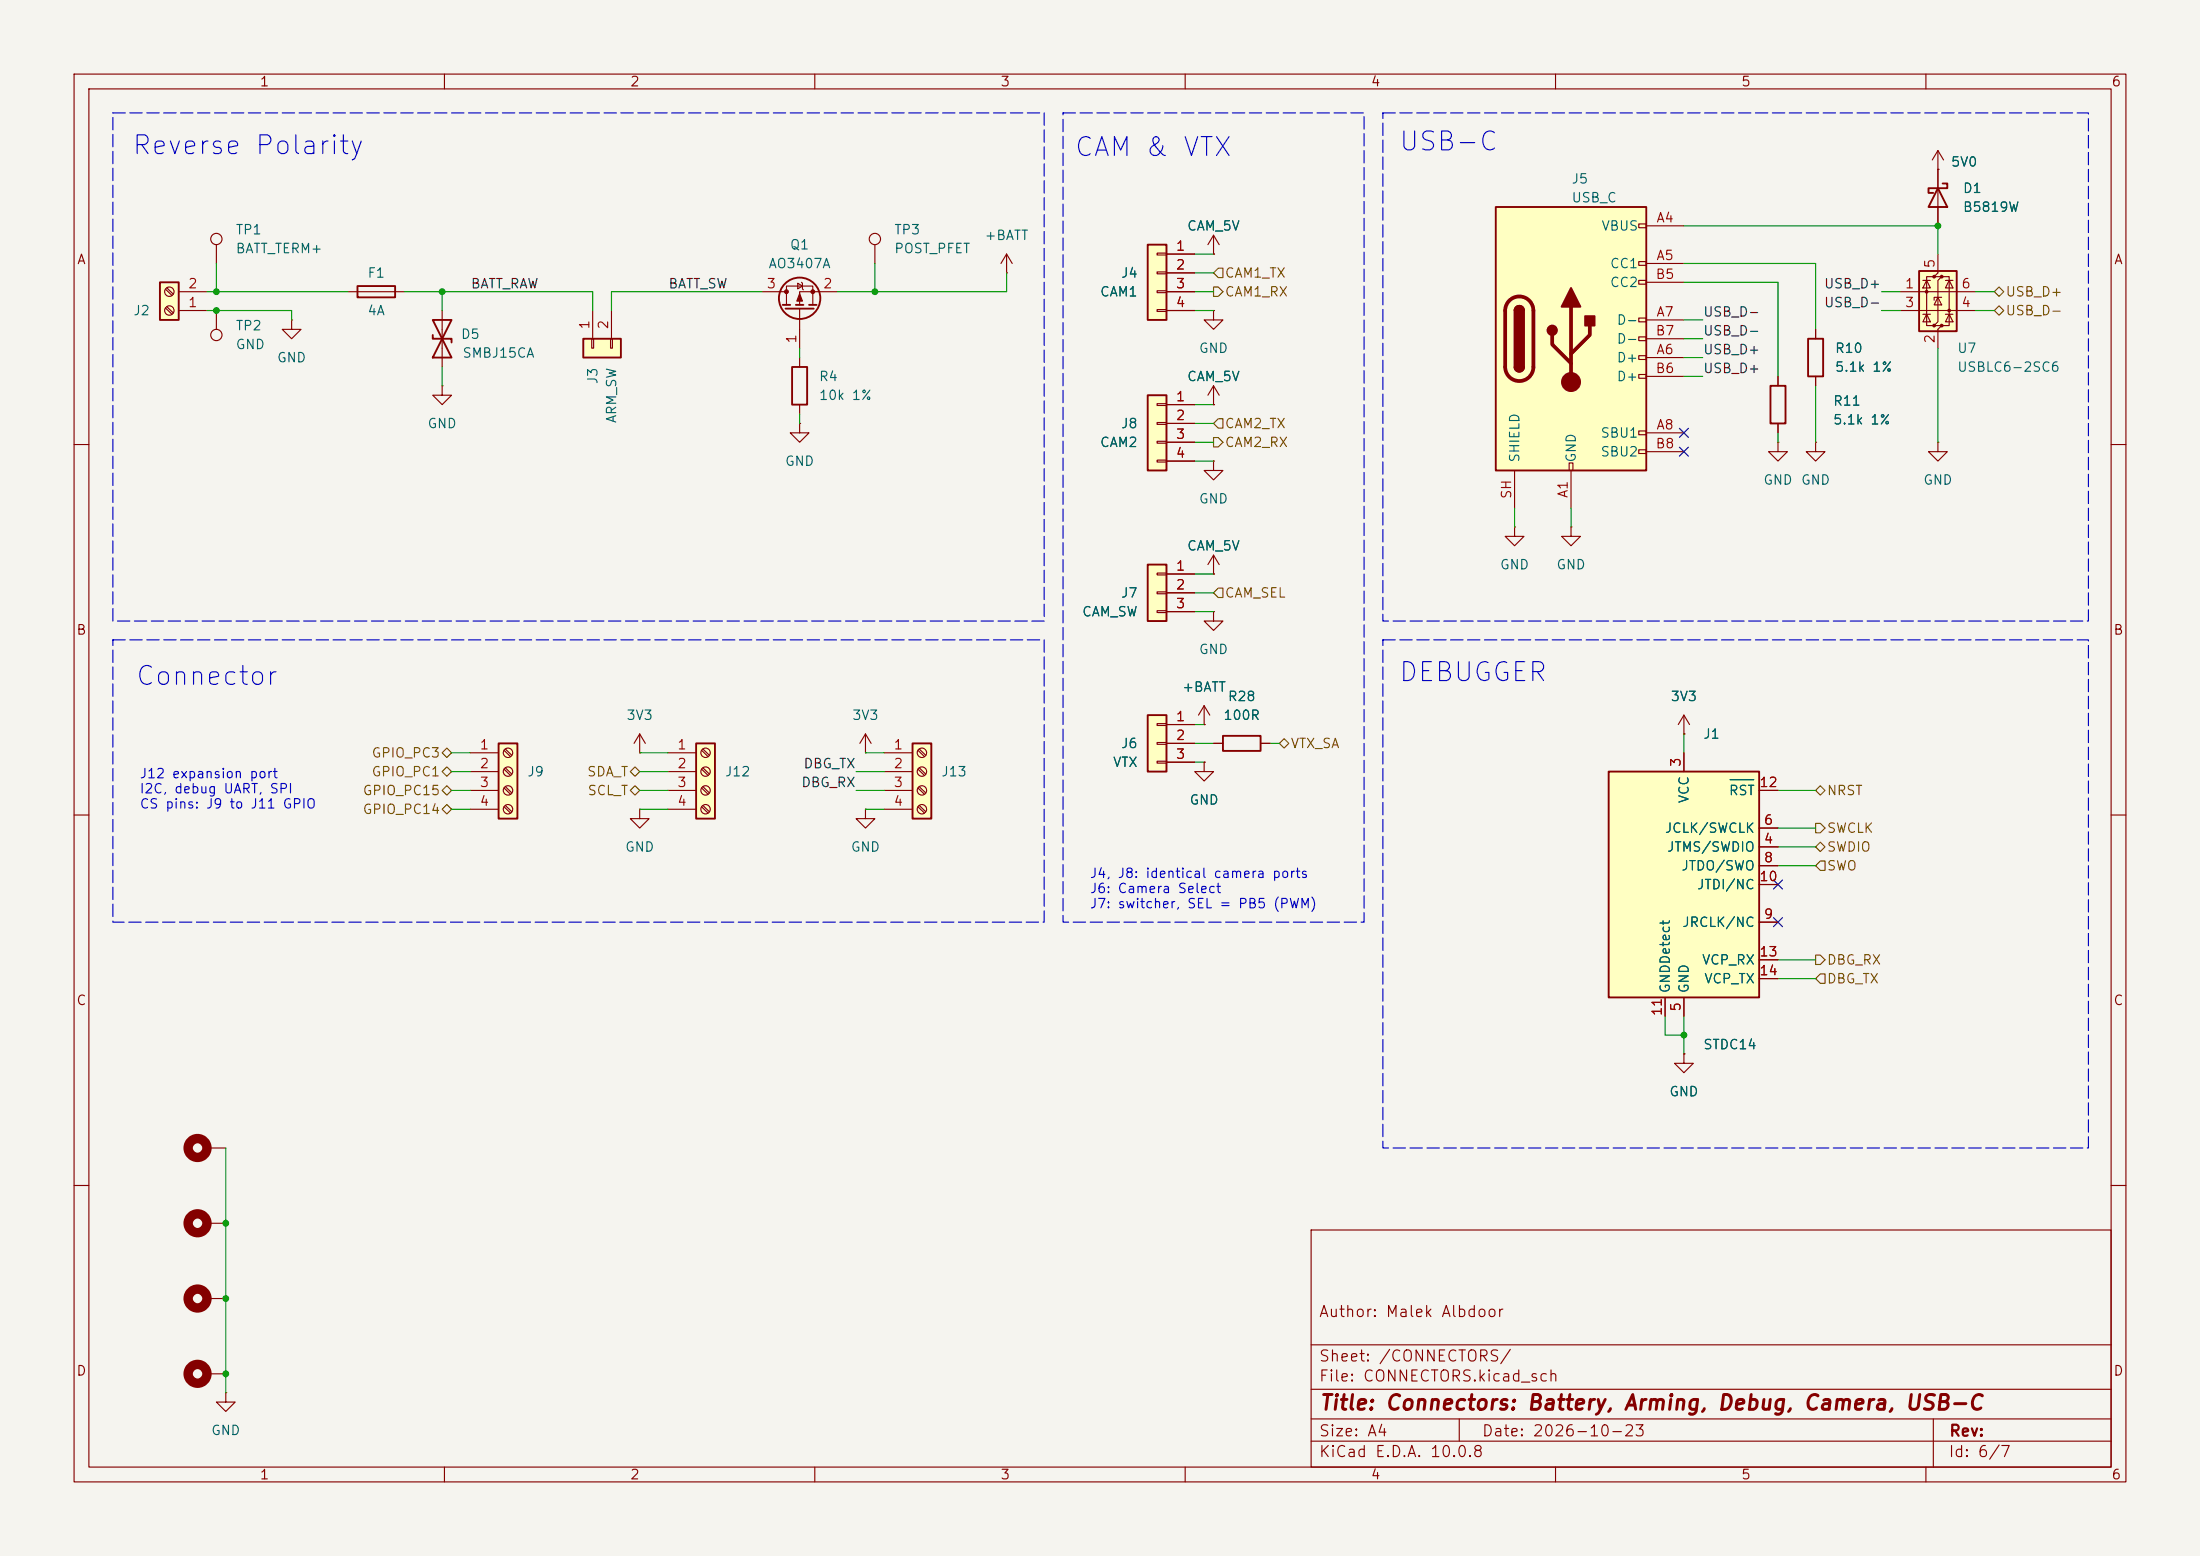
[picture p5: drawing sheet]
<svg xmlns="http://www.w3.org/2000/svg" width="297mm" height="210mm" viewBox="0 0 297 210" stroke-linecap="round" stroke-linejoin="round" font-family="sans-serif">
<path d="M0 0h297v210h-297z" fill="#f5f4ef" stroke="#f5f4ef" stroke-width=".14"/>
<g fill="none" stroke="#840000" stroke-width=".15">
<path d="M10 10h277v190h-277zM12 12h273v186h-273zM60 10v2M110 10v2M160 10v2M210 10v2M260 10v2M10 60h2M285 60h2M10 110h2M285 110h2M10 160h2"/>
<path d="M177 166h108v32h-108zM285 160h2M60 198v2M110 198v2M160 198v2M177 194.5h108M177 191.5h108M177 187.5h108M177 181.5h108M197 191.5v3M210 198v2M260 198v2"/>
<path d="M261 191.5v6.5"/>
</g>
<path d="M154.9 53.3h2.6v10.2h-2.6z" fill="#ffffc2"/>
<path d="M154.9 53.3h2.6v10.2h-2.6z" fill="none" stroke="#840000" stroke-width=".25"/>
<path d="M156.2 54.5h1.3v.2h-1.3zM156.2 57h1.3v.3h-1.3zM156.2 59.6h1.3v.2h-1.3zM157.5 54.6h3.8M157.5 57.2h3.8M157.5 59.7h3.8M156.2 62.1h1.3v.3h-1.3zM157.5 62.2h3.8M27.9 154.9h2.6M27.9 175.3h2.6M27.9 165.1h2.6" fill="none" stroke="#840000" stroke-width=".15"/>
<g fill="none" stroke="#840000" stroke-width="1.3">
<circle cx="26.7" cy="154.9" r="1.27"/>
<circle cx="26.7" cy="165.1" r="1.27"/>
<circle cx="26.7" cy="175.3" r="1.27"/>
</g>
<path d="M94 100.3h2.5v10.2h-2.5z" fill="#ffffc2"/>
<path d="M94 100.3h2.5v10.2h-2.5z" fill="none" stroke="#840000" stroke-width=".25"/>
<g fill="none" stroke="#840000" stroke-width=".15">
<path d="M227.3 99.1h.1M227.3 96.5l-.7 1.3M227.3 96.5l.8 1.3M227.3 96.5v2.6M90.2 101.6h3.8M90.2 104.1h3.8M90.2 106.7h3.8M90.2 109.2h3.8M94.7 101.3l.9 .8M94.7 103.8l.9 .8M94.7 106.3l.9 .9M94.7 108.9l.9 .8"/>
<path d="M94.9 101.1l.9 .8M94.9 103.6l.9 .9M94.9 106.2l.9 .8M94.9 108.7l.9 .9M227.3 142.2v1.3h1.3l-1.3 1.3-1.2-1.3h1.2M227.3 142.2h.1"/>
<circle cx="95.2" cy="101.6" r=".63"/>
<circle cx="95.2" cy="109.2" r=".63"/>
<circle cx="95.2" cy="104.1" r=".63"/>
<circle cx="95.2" cy="106.7" r=".63"/>
</g>
<path d="M201.9 27.9h20.3v35.6h-20.3z" fill="#ffffc2"/>
<g fill="none" stroke="#840000" stroke-width=".15">
<path d="M29.2 33v2.6M47 39.4h7.6M221.2 30.2h1v.5h-1zM221.2 35.3h1v.5h-1zM221.2 37.8h1v.6h-1zM222.2 30.5h5.1M222.2 35.6h5.1M222.2 38.1h5.1M261.6 22.9v7.6M39.4 43.2v1.3h1.2l-1.2 1.2-1.3-1.2h1.3M39.4 43.2h.1M221.2 42.9h1v.5h-1z"/>
<path d="M221.2 45.5h1v.5h-1zM221.2 48h1v.5h-1zM221.2 50.5h1v.6h-1zM221.2 58.2h1v.5h-1zM222.2 48.3h5.1M222.2 43.2h5.1M222.2 58.4h5.1M222.2 50.8h5.1M222.2 45.7h5.1M240 59.7v1.3h1.3l-1.3 1.2-1.2-1.2h1.2M240 59.7h.1M245.1 59.7v1.3h1.3l-1.3 1.2-1.3-1.2h1.3"/>
<path d="M245.1 59.7h.1M261.6 59.7v1.3h1.3l-1.3 1.2-1.3-1.2h1.3M261.6 59.7h.1M204.5 71.1v1.3h1.2l-1.2 1.3-1.3-1.3h1.3M204.5 71.1h.1M204.5 63.5v5.1M211.8 62.5h.5v1h-.5zM212.1 71.1v1.3h1.3l-1.3 1.3-1.3-1.3h1.3M212.1 71.1h.1M212.1 63.5v5.1M221.2 60.7h1v.5h-1zM222.2 61h5.1"/>
<path d="M27.9 185.4h2.6M30.5 188v1.2h1.2l-1.2 1.3-1.3-1.3h1.3M30.5 188h.1"/>
<circle cx="29.2" cy="32.3" r=".76"/>
</g>
<path d="M48.3 38.6h5v1.5h-5zM201.9 27.9h20.3v35.6h-20.3zM261.6 25.4l1.3 2.5h-2.6zM262.3 24.8h.6v.6h-2.6v.6h.7M204.5 41.9a.64 .64 0 0 1 .6-.6 .64 .64 0 0 1 .6 .6M204.5 49.5a.64 .64 0 0 0 .6 .7 .64 .64 0 0 0 .6-.7" fill="none" stroke="#840000" stroke-width=".25"/>
<path d="M203.8 40.6a1.9 1.9 0 0 1 2-.4 1.9 1.9 0 0 1 1.2 1.7v7.6a1.91 1.91 0 0 1-1.9 1.9 1.91 1.91 0 0 1-1.9-1.9v-7.6a1.9 1.9 0 0 1 .6-1.3zM209.5 45.2v1.3l2.6 2.5M212.1 41.4v10.2M214.6 43.9v1.3l-2.5 2.6" fill="none" stroke="#840000" stroke-width=".51"/>
<g fill="#840000" stroke="#840000" stroke-width=".25">
<path d="M204.5 41.9h1.2v7.6h-1.2z"/>
<path d="M204.7 41.5a.64 .64 0 0 1 .6-.2 .64 .64 0 0 1 .4 .6h-1.2z"/>
<path d="M204.5 49.5h1.2a.64 .64 0 0 1-.6 .7 .64 .64 0 0 1-.6-.7z"/>
<path d="M212.1 38.9l1.3 2.5h-2.6z"/>
<path d="M214 42.7h1.3v1.2h-1.3z"/>
<circle cx="209.5" cy="44.6" r=".63"/>
</g>
<circle cx="212.1" cy="51.6" r="1.27" fill="#840000" stroke="#840000" stroke-width=".15"/>
<circle cx="26.7" cy="185.4" r="1.27" fill="none" stroke="#840000" stroke-width="1.3"/>
<path d="M21.6 38.1h2.5v5.1h-2.5z" fill="#ffffc2"/>
<path d="M21.6 38.1h2.5v5.1h-2.5z" fill="none" stroke="#840000" stroke-width=".25"/>
<g fill="none" stroke="#840000" stroke-width=".15">
<path d="M22.4 39l.8 .9M22.5 38.9l.9 .8M24.1 39.4h3.8M261.6 22.9h.1M261.6 20.3l-.7 1.3M261.6 20.3l.8 1.3M261.6 20.3v2.6M22.4 41.6l.8 .8M22.5 41.4l.9 .8M24.1 41.9h3.8M29.2 41.9v2.6"/>
<circle cx="22.9" cy="39.4" r=".63"/>
<circle cx="22.9" cy="41.9" r=".63"/>
<circle cx="29.2" cy="45.2" r=".76"/>
</g>
<path d="M259.1 36.6h5.1v8.1h-5.1z" fill="#ffffc2"/>
<g fill="#840000">
<circle cx="260.1" cy="39.4" r=".25"/>
<circle cx="261.1" cy="37.3" r=".25"/>
<circle cx="261.1" cy="43.9" r=".25"/>
<circle cx="262.1" cy="37.3" r=".25"/>
<circle cx="262.1" cy="43.9" r=".25"/>
<circle cx="263.1" cy="41.9" r=".25"/>
</g>
<g fill="none" stroke="#840000" stroke-width=".15">
<path d="M102.9 39.4h3.3M107.7 38.2l.6 .4-.6 .4zM108.2 38.1l.1 .1v.8l.2 .1M113 39.4h-5.1v1.7M118.1 33v2.6M163.8 34.3h.1M163.8 31.8v2.5M163.8 31.8l.8 1.2M163.8 31.8l-.7 1.2M256.5 39.4h10.2M259.6 37.8h1M260.1 37.8l.5 1.1h-1z"/>
<path d="M261.1 37.3h-1v6.6h1M261.6 34.3v2.5l-.5 .5h1l-.5 .5v5.6l-.5 .5h1l-.5 .6v2.5M262.1 37.3h1v6.6h-1M262.6 37.8h1.1M263.1 37.8l.6 1.1h-1.1zM59.7 52.1v1.2h1.3l-1.3 1.3-1.3-1.3h1.3M59.7 52.1h.1M59.7 41.9v7.6M106.2 41.1v-2.5h3.5v2.5M107.9 57.2v1.2h1.3l-1.3 1.3-1.2-1.3h1.2M107.9 57.2h.1M107.9 41.7v5.3"/>
<path d="M107.9 48.3v1.2M107.9 54.6v1.3M240 50.8v1.3M240 57.2v1.2M245.1 44.5v1.2M245.1 50.8v1.3M256.5 41.9h10.2M259.6 42.4h1M260.1 42.4l.5 1h-1zM261.6 40.1l.5 1h-1zM262.1 40.1h-1v.4M262.6 42.4h1.1"/>
<path d="M263.1 42.4l.6 1h-1.1zM163.8 62.2v1.3h-1.2l1.2 1.3 1.3-1.3h-1.3M163.8 62.2h.1M163.8 77.5h.1M163.8 74.9l.8 1.3M163.8 74.9l-.7 1.3M163.8 74.9v2.6"/>
<circle cx="118.1" cy="32.3" r=".76"/>
</g>
<g fill="none" stroke="#840000" stroke-width=".25">
<path d="M259.1 36.6h5.1v8.1h-5.1zM58.4 43.2h2.6l-2.6 5.1h2.6zM58.4 45.2v.5h2.6v.5M105.7 41.1h1M106 41.7h3.9M106.9 49.5h2.1v5.1h-2.1zM107.4 41.1h1.1M109.2 41.1h1M239 52.1h2v5.1h-2zM244.1 45.7h2v5.1h-2z"/>
<circle cx="107.9" cy="40.3" r="2.79"/>
</g>
<g fill="#840000" stroke="#840000" stroke-width=".15">
<path d="M107.9 39.6l.4 1h-.7z"/>
<circle cx="106.2" cy="39.4" r=".25"/>
<circle cx="109.7" cy="39.4" r=".25"/>
</g>
<path d="M78.7 45.7h5.1v2.6h-5.1z" fill="#ffffc2"/>
<path d="M78.7 45.7h5.1v2.6h-5.1z" fill="none" stroke="#840000" stroke-width=".25"/>
<path d="M79.9 45.7h.2v1.3h-.2zM80 41.9v3.8M82.4 45.7h.3v1.3h-.3zM82.5 41.9v3.8M163.8 54.6h.1M163.8 52.1l.8 1.2M163.8 52.1l-.7 1.2M163.8 52.1v2.5M163.8 82.6v1.2h-1.2l1.2 1.3 1.3-1.3h-1.3M163.8 82.6h.1" fill="none" stroke="#840000" stroke-width=".15"/>
<path d="M154.9 76.2h2.6v7.6h-2.6z" fill="#ffffc2"/>
<path d="M154.9 76.2h2.6v7.6h-2.6z" fill="none" stroke="#840000" stroke-width=".25"/>
<path d="M135.9 36.8h.1M135.9 34.3l-.8 1.3M135.9 34.3l.8 1.3M135.9 34.3v2.5M163.8 41.9v1.3h-1.2l1.2 1.3 1.3-1.3h-1.3M163.8 41.9h.1M156.2 77.3h1.3v.3h-1.3zM156.2 79.9h1.3v.2h-1.3zM157.5 77.5h3.8M156.2 82.4h1.3v.3h-1.3zM157.5 80h3.8M157.5 82.6h3.8" fill="none" stroke="#840000" stroke-width=".15"/>
<path d="M154.9 33h2.6v10.2h-2.6z" fill="#ffffc2"/>
<path d="M154.9 33h2.6v10.2h-2.6z" fill="none" stroke="#840000" stroke-width=".25"/>
<path d="M156.2 34.2h1.3v.2h-1.3zM156.2 36.7h1.3v.3h-1.3zM156.2 39.2h1.3v.3h-1.3zM157.5 34.3h3.8M157.5 36.8h3.8M157.5 39.4h3.8M156.2 41.8h1.3v.2h-1.3zM157.5 41.9h3.8M162.6 102.9v1.2h1.2l-1.2 1.3-1.3-1.3h1.3M162.6 102.9h.1" fill="none" stroke="#840000" stroke-width=".15"/>
<path d="M154.9 96.5h2.6v7.6h-2.6z" fill="#ffffc2"/>
<path d="M154.9 96.5h2.6v7.6h-2.6z" fill="none" stroke="#840000" stroke-width=".25"/>
<path d="M156.2 97.7h1.3v.2h-1.3zM157.5 97.8h3.8M156.2 100.2h1.3v.3h-1.3zM156.2 102.7h1.3v.3h-1.3zM157.5 100.3h3.8M157.5 102.9h3.8" fill="none" stroke="#840000" stroke-width=".15"/>
<path d="M217.2 104.1h20.3v30.5h-20.3z" fill="#ffffc2"/>
<path d="M217.2 104.1h20.3v30.5h-20.3z" fill="none" stroke="#840000" stroke-width=".25"/>
<g fill="none" stroke="#840000" stroke-width=".15">
<path d="M86.4 99.1l-.8 1.2M86.4 99.1l.7 1.2M86.4 99.1v2.5M116.8 99.1l-.7 1.2M116.8 99.1l.8 1.2M116.8 99.1v2.5M86.4 101.6h.1M116.8 101.6h.1M227.3 101.6v2.5M237.5 114.3h2.5M237.5 111.8h2.5M237.5 116.8h2.5"/>
<path d="M237.5 119.4h2.5M237.5 106.7h2.5M224.8 134.6v2.6M227.3 134.6v2.6M237.5 124.5h2.5M237.5 129.5h2.5M237.5 132.1h2.5"/>
</g>
<path d="M233.6 105.2h3.2" fill="none" stroke="#006464" stroke-width=".15"/>
<path d="M67.3 100.3h2.5v10.2h-2.5z" fill="#ffffc2"/>
<path d="M165.1 99.3h5.1v2h-5.1zM67.3 100.3h2.5v10.2h-2.5z" fill="none" stroke="#840000" stroke-width=".25"/>
<g fill="none" stroke="#840000" stroke-width=".15">
<path d="M162.6 97.8h.1M162.6 95.3l-.8 1.2M162.6 95.3l.7 1.2M162.6 95.3v2.5M63.5 101.6h3.8M63.5 104.1h3.8M63.5 106.7h3.8M63.5 109.2h3.8M68 101.3l.9 .8M68 103.8l.9 .8M68 106.3l.9 .9M68 108.9l.9 .8"/>
<path d="M68.2 101.1l.9 .8M68.2 103.6l.9 .9M68.2 106.2l.9 .8M68.2 108.7l.9 .9M163.8 100.3h1.3M170.2 100.3h1.2"/>
<circle cx="68.6" cy="109.2" r=".63"/>
<circle cx="68.6" cy="104.1" r=".63"/>
<circle cx="68.6" cy="106.7" r=".63"/>
<circle cx="68.6" cy="101.6" r=".63"/>
</g>
<path d="M123.2 100.3h2.5v10.2h-2.5z" fill="#ffffc2"/>
<path d="M123.2 100.3h2.5v10.2h-2.5z" fill="none" stroke="#840000" stroke-width=".25"/>
<g fill="none" stroke="#840000" stroke-width=".15">
<path d="M157.5 34.3h3.8M157.5 36.8h3.8M157.5 39.4h3.8M163.8 34.3h.1M261.6 22.9h.1M261.6 22.9v2.5M261.6 27.9v2.6M157.5 41.9h3.8M157.5 54.6h3.8M157.5 57.2h3.8M157.5 59.7h3.8M163.8 54.6h.1"/>
<path d="M240 50.8v1.3M240 57.2v1.2M245.1 44.5v1.2M245.1 50.8v1.3M157.5 77.5h3.8M157.5 62.2h3.8M163.8 77.5h.1M157.5 80h3.8M157.5 82.6h3.8M157.5 97.8h3.8M162.6 97.8h.1M227.3 99.1h.1"/>
<path d="M86.4 109.2v1.3h1.2l-1.2 1.3-1.3-1.3h1.3M86.4 109.2h.1M116.8 109.2v1.3h1.3l-1.3 1.3-1.2-1.3h1.2M116.8 109.2h.1M119.4 101.6h3.8M119.4 104.1h3.8M119.4 106.7h3.8M119.4 109.2h3.8M123.9 101.3l.9 .8M123.9 103.8l.9 .8M123.9 106.3l.9 .9M123.9 108.9l.9 .8"/>
<path d="M124.1 101.1l.9 .8M124.1 103.6l.9 .9M124.1 106.2l.9 .8M124.1 108.7l.9 .9M157.5 100.3h3.8M157.5 102.9h3.8M162.6 102.9h.1M163.8 100.3h1.3M170.2 100.3h1.2M227.3 101.6v2.5M237.5 106.7h2.5M237.5 114.3h2.5"/>
<path d="M237.5 111.8h2.5M237.5 116.8h2.5M237.5 119.4h2.5M224.8 134.6v2.6M227.3 134.6v2.6M237.5 124.5h2.5M237.5 129.5h2.5M237.5 132.1h2.5M227.3 142.2h.1"/>
<circle cx="124.5" cy="104.1" r=".63"/>
<circle cx="124.5" cy="106.7" r=".63"/>
<circle cx="124.5" cy="101.6" r=".63"/>
<circle cx="124.5" cy="109.2" r=".63"/>
</g>
<g fill="none" stroke="#725600" stroke-width=".15">
<path d="M163.8 38.7h.7l.6 .7-.6 .6h-.7zM164.5 36.2h.6v1.3h-.6l-.7-.7zM269.2 39.4l.7-.7 .6 .7-.6 .6zM163.8 59.1h.7l.6 .6-.6 .6h-.7zM164.5 56.5h.6v1.3h-.6l-.7-.6zM269.2 41.9l.7-.6 .6 .6-.6 .6zM164.5 79.4h.6v1.2h-.6l-.7-.6zM59.7 104.1l.6-.6 .7 .6-.7 .7zM59.7 106.7l.6-.7 .7 .7-.7 .6zM59.7 109.2l.6-.6 .7 .6-.7 .7zM60.3 101l.7 .6-.7 .6-.6-.6zM85.1 104.1l.6-.6 .7 .6-.7 .7z"/>
<path d="M85.1 106.7l.6-.7 .7 .7-.7 .6zM172.7 100.3l.7-.6 .6 .6-.6 .7zM245.1 106.7l.6-.7 .7 .7-.7 .6zM245.1 114.3l.6-.6 .7 .6-.7 .6zM245.1 111.1h.6l.7 .7-.7 .6h-.6zM245.7 116.2h.7v1.3h-.7l-.6-.7zM245.1 128.9h.6l.7 .6-.7 .7h-.6zM245.7 131.4h.7v1.3h-.7l-.6-.6z"/>
</g>
<g fill="none" stroke="#009600" stroke-width=".15">
<path d="M27.9 39.4h19.1M29.2 35.6v3.8M54.6 39.4h25.4v2.5M59.7 39.4v2.5M102.9 39.4h-20.4v2.5M118.1 35.6v3.8M135.9 36.8v2.6h-22.9M161.3 39.4h2.5M161.3 36.8h2.5M161.3 34.3h2.5M227.3 38.1h12.7v12.7M227.3 30.5h34.3v3.8"/>
<path d="M227.3 35.6h17.8v8.9M254 39.4h2.5M266.7 39.4h2.5M27.9 41.9h11.5v1.3M59.7 49.5v2.6M107.9 47v1.3M107.9 55.9v1.3M161.3 54.6h2.5M161.3 57.2h2.5M161.3 59.7h2.5M161.3 41.9h2.5M227.3 50.8h2.6"/>
<path d="M227.3 45.7h2.6M227.3 48.3h2.6M227.3 43.2h2.6M240 58.4v1.3M245.1 52.1v7.6M254 41.9h2.5M261.6 47v12.7M266.7 41.9h2.5M161.3 77.5h2.5M161.3 62.2h2.5M204.5 68.6v2.5M212.1 68.6v2.5"/>
<path d="M161.3 97.8h1.3M161.3 82.6h2.5M161.3 80h2.5M227.3 99.1v2.5M61 101.6h2.5M61 109.2h2.5M61 106.7h2.5M61 104.1h2.5M86.4 101.6h3.8M86.4 109.2h3.8M86.4 106.7h3.8M86.4 104.1h3.8"/>
<path d="M115.6 106.7h3.8M115.6 104.1h3.8M116.8 101.6h2.6M116.8 109.2h2.6M161.3 102.9h1.3M161.3 100.3h2.5M171.4 100.3h1.3M240 114.3h5.1M240 111.8h5.1M240 106.7h5.1M240 116.8h5.1M224.8 137.2v2.5h2.5"/>
<path d="M227.3 137.2v5M240 129.5h5.1M240 132.1h5.1M30.5 154.9v33.1"/>
</g>
<path d="M226.7 57.8l1.2 1.2M227.9 57.8l-1.2 1.2M226.7 60.4l1.2 1.2M227.9 60.4l-1.2 1.2M239.4 118.8l1.2 1.2M240.6 118.8l-1.2 1.2M239.4 123.9l1.2 1.2M240.6 123.9l-1.2 1.2" fill="none" stroke="#000084" stroke-width=".15"/>
<path d="M15.2 15.2h125.8v68.6h-125.8zM143.5 15.2h40.6v109.3h-40.6zM186.7 15.2h95.2v68.6h-95.2zM15.2 86.4h125.8v38.1h-125.8zM186.7 86.4h95.2v68.5h-95.2z" fill="none" stroke="#0000c2" stroke-width=".15" stroke-dasharray="1.7 .6"/>
<path d="M233.6 105.2h3.2" fill="none" stroke="#006464" stroke-width=".15"/>
<g fill="#009600">
<circle cx="29.2" cy="39.4" r=".46"/>
<circle cx="30.5" cy="165.1" r=".46"/>
<circle cx="29.2" cy="41.9" r=".46"/>
<circle cx="30.5" cy="175.3" r=".46"/>
<circle cx="30.5" cy="185.4" r=".46"/>
<circle cx="59.7" cy="39.4" r=".46"/>
<circle cx="118.1" cy="39.4" r=".46"/>
<circle cx="261.6" cy="30.5" r=".46"/>
<circle cx="227.3" cy="139.7" r=".46"/>
</g>
<g font-size="2.5" fill="#0000c2">
<text x="17.7" y="21.5">Reverse Polarity</text>
<text x="144.9" y="21.8">CAM &amp; VTX</text>
<text x="188.7" y="21">USB-C</text>
<text x="18.1" y="93.1">Connector</text>
<text x="188.6" y="92.6">DEBUGGER</text>
</g>
<text font-size="2" fill="#840000" x="178" y="190.8">Title: Connectors: Battery, Arming, Debug, Camera, USB-C</text>
<g font-size="1.5" fill="#840000">
<text x="178" y="178.1">Author: Malek Albdoor</text>
<text x="178" y="184.1">Sheet: /CONNECTORS/</text>
<text x="178" y="186.8">File: CONNECTORS.kicad_sch</text>
<text x="178" y="197">KiCad E.D.A. 10.0.8</text>
<text x="178" y="194.2">Size: A4</text>
<text x="200" y="194.2">Date: 2026-10-23</text>
<text x="263" y="197">Id: 6/7</text>
<text x="263" y="194.2">Rev:</text>
</g>
<g font-size="1.3" fill="#840000">
<text x="35" y="12">1</text>
<text x="85" y="12">2</text>
<text x="135" y="12">3</text>
<text x="185" y="12">4</text>
<text x="235" y="12">5</text>
<text x="285" y="12">6</text>
<text x="10.3" y="36">A</text>
<text x="285.3" y="36">A</text>
<text x="10.2" y="86">B</text>
<text x="285.2" y="86">B</text>
<text x="10.2" y="136">C</text>
<text x="285.2" y="136">C</text>
<text x="10.2" y="186">D</text>
<text x="285.2" y="186">D</text>
<text x="35" y="200">1</text>
<text x="85" y="200">2</text>
<text x="135" y="200">3</text>
<text x="185" y="200">4</text>
<text x="235" y="200">5</text>
<text x="285" y="200">6</text>
</g>
<g font-size="1.3" fill="#006464">
<text x="263.3" y="22.8">5V0</text>
<text x="212.1" y="25.1">J5</text>
<text x="212.1" y="27.6">USB_C</text>
<text x="264.9" y="26.4">D1</text>
<text x="264.9" y="28.9">B5819W</text>
<text x="31.7" y="32">TP1</text>
<text x="31.7" y="34.5">BATT_TERM+</text>
<text x="106.6" y="34">Q1</text>
<text x="120.6" y="32">TP3</text>
<text x="120.6" y="34.5">POST_PFET</text>
<text x="132.8" y="32.7">+BATT</text>
<text x="160.2" y="31.4">CAM_5V</text>
<text x="216.1" y="31.4">VBUS</text>
<text x="49.5" y="37.8">F1</text>
<text x="103.7" y="36.5">AO3407A</text>
<text x="148.4" y="40.3">CAM1</text>
<text x="151.3" y="37.8">J4</text>
<text x="217.3" y="36.5">CC1</text>
<text x="217.3" y="39.1">CC2</text>
<text x="17.9" y="42.9">J2</text>
<text x="31.7" y="44.9">TP2</text>
<text x="31.7" y="47.4">GND</text>
<text x="49.5" y="42.9">4A</text>
<text x="62.1" y="46.1">D5</text>
<text x="161.8" y="48">GND</text>
<text x="218.2" y="44.1">D-</text>
<text x="218.2" y="46.7">D-</text>
<text x="247.6" y="48">R10</text>
<text x="264.1" y="48">U7</text>
<text x="37.3" y="49.2">GND</text>
<text x="62.3" y="48.6">SMBJ15CA</text>
<text x="81" y="51.9" transform="rotate(-90 81 51.9)">J3</text>
<text x="110.5" y="51.8">R4</text>
<text x="160.2" y="51.8">CAM_5V</text>
<text x="218.2" y="49.2">D+</text>
<text x="218.2" y="51.8">D+</text>
<text x="247.6" y="50.5">5.1k 1%</text>
<text x="264.1" y="50.5">USBLC6-2SC6</text>
<text x="57.6" y="58.1">GND</text>
<text x="83.5" y="57.2" transform="rotate(-90 83.5 57.2)">ARM_SW</text>
<text x="110.5" y="54.3">10k 1%</text>
<text x="151.3" y="58.1">J8</text>
<text x="216" y="59.4">SBU1</text>
<text x="247.4" y="55.1">R11</text>
<text x="247.4" y="57.6">5.1k 1%</text>
<text x="105.9" y="63.2">GND</text>
<text x="148.4" y="60.7">CAM2</text>
<text x="205.4" y="62.5" transform="rotate(-90 205.4 62.5)">SHIELD</text>
<text x="213.1" y="62.5" transform="rotate(-90 213.1 62.5)">GND</text>
<text x="216" y="61.9">SBU2</text>
<text x="238" y="65.7">GND</text>
<text x="243" y="65.7">GND</text>
<text x="259.6" y="65.7">GND</text>
<text x="161.8" y="68.3">GND</text>
<text x="160.2" y="74.6">CAM_5V</text>
<text x="202.4" y="77.2">GND</text>
<text x="210" y="77.2">GND</text>
<text x="146" y="83.5">CAM_SW</text>
<text x="151.3" y="81">J7</text>
<text x="161.8" y="88.6">GND</text>
<text x="159.5" y="93.7">+BATT</text>
<text x="165.7" y="94.9">R28</text>
<text x="225.4" y="94.9">3V3</text>
<text x="84.5" y="97.5">3V3</text>
<text x="115" y="97.5">3V3</text>
<text x="151.3" y="101.3">J6</text>
<text x="165.1" y="97.5">100R</text>
<text x="229.9" y="100">J1</text>
<text x="71.1" y="105.1">J9</text>
<text x="97.8" y="105.1">J12</text>
<text x="127" y="105.1">J13</text>
<text x="150.2" y="103.8">VTX</text>
<text x="233.3" y="107.6">RST</text>
<text x="160.5" y="108.9">GND</text>
<text x="224.7" y="112.7">JCLK/SWCLK</text>
<text x="228.3" y="108.5" transform="rotate(-90 228.3 108.5)">VCC</text>
<text x="84.3" y="115.3">GND</text>
<text x="114.8" y="115.3">GND</text>
<text x="225" y="115.3">JTMS/SWDIO</text>
<text x="226.9" y="117.8">JTDO/SWO</text>
<text x="227" y="125.4">JRCLK/NC</text>
<text x="229" y="120.3">JTDI/NC</text>
<text x="229.7" y="130.5">VCP_RX</text>
<text x="225.8" y="134.1" transform="rotate(-90 225.8 134.1)">GNDDetect</text>
<text x="228.3" y="134.1" transform="rotate(-90 228.3 134.1)">GND</text>
<text x="230" y="133">VCP_TX</text>
<text x="229.9" y="141.9">STDC14</text>
<text x="225.3" y="148.3">GND</text>
<text x="28.4" y="194">GND</text>
</g>
<g font-size="1.3" fill="#a90000">
<text x="158.7" y="34.2">1</text>
<text x="223.5" y="30.3">A4</text>
<text x="223.5" y="35.4">A5</text>
<text x="25.3" y="41.8">1</text>
<text x="25.3" y="39.2">2</text>
<text x="103.4" y="39.2">3</text>
<text x="111" y="39.2">2</text>
<text x="158.7" y="36.7">2</text>
<text x="158.7" y="39.2">3</text>
<text x="158.7" y="41.8">4</text>
<text x="223.4" y="38">B5</text>
<text x="257.1" y="39.2">1</text>
<text x="257.1" y="41.8">3</text>
<text x="261.5" y="36.3" transform="rotate(-90 261.5 36.3)">5</text>
<text x="264.7" y="41.8">4</text>
<text x="264.7" y="39.2">6</text>
<text x="79.9" y="44.5" transform="rotate(-90 79.9 44.5)">1</text>
<text x="82.4" y="44.5" transform="rotate(-90 82.4 44.5)">2</text>
<text x="107.8" y="46.5" transform="rotate(-90 107.8 46.5)">1</text>
<text x="223.4" y="45.6">B7</text>
<text x="223.5" y="43">A7</text>
<text x="261.5" y="46.5" transform="rotate(-90 261.5 46.5)">2</text>
<text x="223.4" y="50.7">B6</text>
<text x="223.5" y="48.1">A6</text>
<text x="158.7" y="54.5">1</text>
<text x="158.7" y="57">2</text>
<text x="158.7" y="59.6">3</text>
<text x="223.5" y="58.3">A8</text>
<text x="158.7" y="62.1">4</text>
<text x="223.4" y="60.8">B8</text>
<text x="204.3" y="67.4" transform="rotate(-90 204.3 67.4)">SH</text>
<text x="212" y="67.3" transform="rotate(-90 212 67.3)">A1</text>
<text x="158.7" y="77.3">1</text>
<text x="158.7" y="79.9">2</text>
<text x="158.7" y="82.4">3</text>
<text x="64.7" y="101.5">1</text>
<text x="91.3" y="101.5">1</text>
<text x="120.6" y="101.5">1</text>
<text x="158.7" y="97.7">1</text>
<text x="158.7" y="100.2">2</text>
<text x="64.7" y="104">2</text>
<text x="64.7" y="106.5">3</text>
<text x="91.3" y="104">2</text>
<text x="91.3" y="106.5">3</text>
<text x="120.6" y="104">2</text>
<text x="120.6" y="106.5">3</text>
<text x="158.7" y="102.7">3</text>
<text x="227.2" y="103.6" transform="rotate(-90 227.2 103.6)">3</text>
<text x="237.4" y="106.5">12</text>
<text x="64.7" y="109.1">4</text>
<text x="91.3" y="109.1">4</text>
<text x="120.6" y="109.1">4</text>
<text x="238" y="111.6">6</text>
<text x="237.4" y="119.2">10</text>
<text x="238" y="114.2">4</text>
<text x="238" y="116.7">8</text>
<text x="238" y="124.3">9</text>
<text x="237.4" y="129.4">13</text>
<text x="237.4" y="131.9">14</text>
<text x="224.7" y="137.2" transform="rotate(-90 224.7 137.2)">11</text>
<text x="227.2" y="136.6" transform="rotate(-90 227.2 136.6)">5</text>
</g>
<g font-size="1.3" fill="#0f0f0f">
<text x="63.5" y="39.2">BATT_RAW</text>
<text x="90.1" y="39.2">BATT_SW</text>
<text x="246.2" y="41.8">USB_D-</text>
<text x="246.2" y="39.2">USB_D+</text>
<text x="229.8" y="43.1">USB_D-</text>
<text x="229.8" y="45.6">USB_D-</text>
<text x="229.8" y="48.1">USB_D+</text>
<text x="229.8" y="50.7">USB_D+</text>
<text x="108.1" y="106.6">DBG_RX</text>
<text x="108.4" y="104">DBG_TX</text>
</g>
<g font-size="1.3" fill="#725600">
<text x="165.3" y="37.8">CAM1_TX</text>
<text x="165.3" y="40.3">CAM1_RX</text>
<text x="270.7" y="40.3">USB_D+</text>
<text x="270.7" y="42.9">USB_D-</text>
<text x="165.3" y="58.1">CAM2_TX</text>
<text x="165.3" y="60.7">CAM2_RX</text>
<text x="165.3" y="81">CAM_SEL</text>
<text x="174.2" y="101.3">VTX_SA</text>
<text x="48.9" y="107.6">GPIO_PC15</text>
<text x="50.1" y="105.1">GPIO_PC1</text>
<text x="50.1" y="102.6">GPIO_PC3</text>
<text x="79.2" y="105.1">SDA_T</text>
<text x="79.2" y="107.6">SCL_T</text>
<text x="246.5" y="107.6">NRST</text>
<text x="48.9" y="110.2">GPIO_PC14</text>
<text x="246.5" y="112.7">SWCLK</text>
<text x="246.5" y="117.8">SWO</text>
<text x="246.5" y="115.3">SWDIO</text>
<text x="246.5" y="130.5">DBG_RX</text>
<text x="246.5" y="133">DBG_TX</text>
</g>
<g font-size="1.3" fill="#0000c2">
<text x="18.8" y="105.4">J12 expansion port</text>
<text x="18.8" y="107.4">I2C, debug UART, SPI</text>
<text x="18.8" y="109.4">CS pins: J9 to J11 GPIO</text>
<text x="147" y="118.8">J4, J8: identical camera ports</text>
<text x="147" y="120.9">J6: Camera Select</text>
<text x="147" y="122.9">J7: switcher, SEL = PB5 (PWM)</text>
</g>
</svg>
